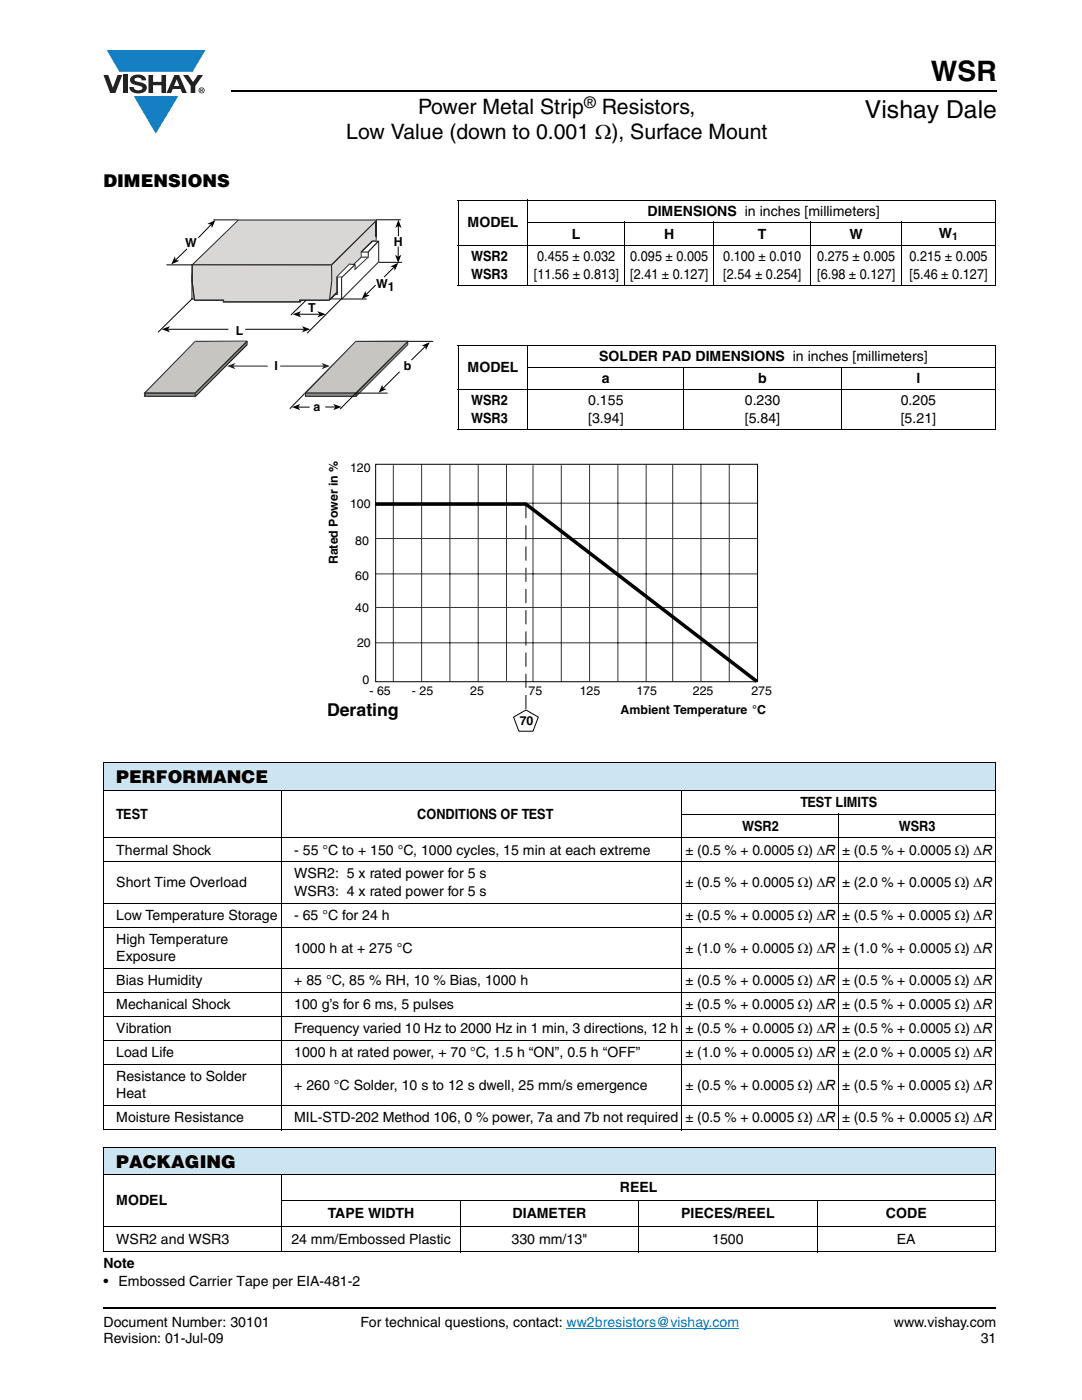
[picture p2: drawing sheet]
<svg xmlns="http://www.w3.org/2000/svg" width="216mm" height="279mm" viewBox="0 0 216 279" stroke-linecap="round" stroke-linejoin="round" font-family="sans-serif">
<path d="M46.1 18.2h152.8M20.6 261h178.2" fill="none" stroke="#000" stroke-width=".36"/>
<path d="M20.5 260.8h.1v.4h-.1z" fill="#000"/>
<path d="M113.1 265.1h34.4" fill="none" stroke="#007ec4" stroke-width=".2"/>
<path d="M20.6 10h20.4v16.7h-20.4z" fill="#fff"/>
<g fill="#147fc3">
<path d="M21.3 10h19.7l-2.6 4.4h-3.8h-10.8z"/>
<path d="M26.7 19.2h8.9l-4.5 7.5z"/>
</g>
<g fill="#231f20">
<path d="M20.6 15h1l.9 2.5 1-2.5h.9l-1.4 3.6h-1z"/>
<path d="M24.6 15h.9v3.6h-.9z"/>
<path d="M26.3 15.3a2.1 2.1 0 0 1 2.8 .3l.1 .4h-.9a.79 .79 0 0 0-.7-.5 .79 .79 0 0 0-.8 .4l.3 .3 1 .2a1.08 1.08 0 0 1 1.2 1.1 1.08 1.08 0 0 1-1.1 1.1 1.73 1.73 0 0 1-2.4-1.2h.9a.96 .96 0 0 0 .8 .6 .96 .96 0 0 0 .9-.4 1.31 1.31 0 0 0-1.2-.6 1.03 1.03 0 0 1-1.1-.6 1.03 1.03 0 0 1 .2-1.1z"/>
<path d="M29.6 15h.9v1.3h1.7v-1.3h.9v3.6h-.9v-1.6h-1.7v1.6h-.9z"/>
<path d="M36.5 15h1.1l.9 1.4 1-1.4h1l-1.5 2.2v1.4h-.9v-1.4z"/>
<path d="M35.3 15.8l.5 1.4h-1.1zM34.8 15l-1.6 3.6h1l.3-.8h1.5l.3 .8h1l-1.6-3.6z"/>
<path d="M39.8 18a.46 .46 0 0 1 .9 0 .46 .46 0 0 1-.9 0zM39.6 18a.6 .6 0 0 0 1.2 0 .6 .6 0 0 0-1.2 0z"/>
<path d="M40.1 17.8h.2v.2h-.2zM40 17.7v.7h.1v-.3l.4 .3-.2-.3 .2-.2-.1-.2z"/>
</g>
<g fill="none" stroke="#000" stroke-width=".2">
<path d="M91.4 39.9h107.3M105.3 39.9v17.1M91.4 49h107.3M91.4 57h107.3M91.5 40v16.9M105.2 44.3h93.5M124.7 44.3v12.7M142.4 44.3v12.7M161.8 44.3v12.7M179.9 44.3v12.7M198.6 40v16.9M91.4 69h107.3"/>
<path d="M91.4 77.8h107.3M91.5 69v16.6M105.2 73.4h93.5M105.3 68.9v16.9M136.5 73.3v12.5M167.9 73.3v12.5M198.6 69v16.6M91.4 85.7h107.3"/>
</g>
<path d="M28.6 43.8h57.8v38.7h-57.8z" fill="#fff"/>
<path d="M38.3 52.8h27.9l8.9-8.8v3.3l-.1 .8h-.7l-2.2 2.2v1l-1.6 1.4h.3h-1.1l-2.5 2.5v3.1l-1.5 1.6h-5.8v.3h-15.3v-.3h-5.8l-.5-3.8z" fill-rule="evenodd" fill="#d9d7d5"/>
<g fill="#232621">
<path d="M38.3 52.7h27.9l.1 .2h-28z"/>
<path d="M66.1 52.7l9-8.8 .1 .1h-.2l.2 .1-8.9 8.8z"/>
</g>
<path d="M75.1 44v3.3" fill="none" stroke="#232621" stroke-width=".21"/>
<g fill="#232621">
<path d="M75 47.3h.2l-.1 .8-.1 .1 .1-.1v.1l-.2-.1z"/>
<path d="M74.3 48h.7v.2h-.7z"/>
<path d="M72 50.2l2.3-2.2 .1 .2-2.3 2.2z"/>
<path d="M72 50.3h.1v1.1l-.1-.1z"/>
<path d="M70.5 52.6v.2v-.1l1.5-1.4 .1 .1-1.5 1.4z"/>
<path d="M70.5 52.6l.3 .1v.2v-.2v.2l-.3-.1z"/>
<path d="M69.6 52.6l1.2 .1v.2l-1.1-.1z"/>
<path d="M69.6 52.7l.1 .1-2.4 2.4h-.2z"/>
<path d="M67.1 55.2h.2l-.1 3.2-.1-.1z"/>
<path d="M67.1 58.3l.1 .1-1.5 1.6-.1-.2z"/>
<path d="M59.7 59.8h6v.2h-5.8v-.1z"/>
<path d="M59.7 59.9h.2v.5v-.2l.1 .2h-.1v-.3l-.1 .2z"/>
<path d="M44.5 60.2l15.4-.1v.3h-15.3l-.1-.2v.2z"/>
<path d="M44.5 59.9l.1 .1v-.2h.1h-.1l.1 .4h-.2z"/>
<path d="M38.8 59.8h5.8v.2h-5.8l-.1-.1v.1v-.1h.2z"/>
<path d="M38.2 56.1h.3l.4 3.8h-.2z"/>
<path d="M38.2 52.7l.1 .2 .2-.1v3.3h-.3z"/>
</g>
<path d="M38.4 52.8l9.2-8.9h27.5l-8.9 8.9z" fill-rule="evenodd" fill="#d9d7d5"/>
<g fill="#232621">
<path d="M38.4 52.7h27.8l.1 .2h-27.9z"/>
<path d="M66.1 52.7l9-8.8v.1v-.2l.1 .2-8.9 8.9z"/>
<path d="M47.5 43.9l27.6-.1v.2h-27.5z"/>
<path d="M38.3 52.7l9.2-8.8 .1 .1-9.1 8.9-.1-.2v.2z"/>
<path d="M38.8 59.8l5.8 .1h-.1l.1 .1h-5.8z"/>
<path d="M44.5 59.9h.1v.5h-.1h.1l-.1-.1z"/>
<path d="M44.6 60.1h15.3l-.2 .2 .2 .1h-15.3z"/>
<path d="M59.7 59.8h.2v.2v-.1v.4h-.2v-.4l.2-.1z"/>
<path d="M59.9 59.8h5.8l.1 .2h-5.9z"/>
<path d="M67.2 58.2l.2 .2-1.6 1.6-.2-.2z"/>
<path d="M67.3 55.2h1h-.2v.2h-.8z"/>
<path d="M68.1 55.2h.2v4.5l-.2 .1h.2h-.2v-.2v.1z"/>
<path d="M66 59.6h2.1v.2h-2.1z"/>
<path d="M66.8 58.7l.1 .2-.8 .9-.2-.2z"/>
<path d="M66.9 58.7h.4h-.1h.2v.2v-.2l-.1 .2h-.4z"/>
<path d="M67.2 55.2h.1v.2l.1-.2v3.5h-.2v-3.5h.1z"/>
<path d="M68.1 55.3l2.7-2.6 .2 .2-.2-.2 .1-.1 .1 .3h-.2h.1l-2.6 2.5z"/>
<path d="M70.8 52.9h.2v.9l-.2-.1 .1 .1-.1 .2v-.2h.1h-.1z"/>
<path d="M70.8 53.7l2.6-2.4h.2l-2.7 2.5z"/>
<path d="M73.4 50.2l.2 .1v1h-.2z"/>
<path d="M75.5 48l.2 .1h-.2l.1 .1-2.1 2.1-.1-.1z"/>
<path d="M75.5 48.1h.2l-.1 4.3-.1-.1z"/>
<path d="M75.5 52.2l.1 .2-7.3 7.4-.2-.1h.2l-.2-.1z"/>
<path d="M68.1 55.3l.2 .1v4.3h-.2z"/>
</g>
<path d="M66.2 52.9v3.1" fill="none" stroke="#232621" stroke-width=".25"/>
<path d="M66.1 56h.2l-.5 3.9h-.2z" fill="#232621"/>
<path d="M38.3 52.8v3.3" fill="none" stroke="#232621" stroke-width=".25"/>
<path d="M38.2 56.1h.2l.5 3.8h-.2z" fill="#232621"/>
<path d="M60.3 59.9l-.4 .4" fill="none" stroke="#232621" stroke-width=".2"/>
<g fill="#232621">
<path d="M38.2 54.8h.2l-.1 5h-.1h.1l-.1-.1z"/>
<path d="M38.3 59.6h.5v.2h-.5z"/>
</g>
<path d="M60.9 78.5h10.1v.7h-10.1z" fill="#918d8b"/>
<g fill="#232621">
<path d="M60.9 78.3h10.1l.2 .2-.2-.2h.2v.2h-10.3z"/>
<path d="M71 78.5h.2v.7h-.2h.2h-.2v-.2v.2z"/>
<path d="M60.9 79h10.1v.2h-10.2h.3z"/>
<path d="M60.8 78.3l.1 .2h.2v.7h-.3z"/>
</g>
<path d="M71 78.4l10.4-10.3v.7l-10.4 10.4z" fill-rule="evenodd" fill="#918d8b"/>
<g fill="#232621">
<path d="M81.3 68.8h.2l-10.4 10.4-.1-.1 10.3-10.4z"/>
<path d="M81.3 68.1h.2v.7h-.2z"/>
<path d="M71 78.3l10.3-10.3 .2 .1-10.4 10.4 .1-.1z"/>
<path d="M71 78.4h.2v.8l-.2-.1 .1 .1h-.1z"/>
</g>
<path d="M71 68.1h10.4l-10.4 10.4h-10z" fill-rule="evenodd" fill="#c6c5c2"/>
<g fill="#232621">
<path d="M71 78.3l10.3-10.3 .2 .1-10.3 10.4h-.2z"/>
<path d="M60.8 78.3l.3 .2-.1-.2h10v.2h-10l-.2-.2 .2 .2h-.3z"/>
<path d="M71 68v.2l.1-.1-10 10.4-.3-.2z"/>
<path d="M71 68h10.4l.1 .1-.2-.1 .1 .2h-10.4z"/>
</g>
<path d="M62.5 80.8h2v.8h-2z" fill="#fff"/>
<path d="M62.5 80.8h2v.8h-2z" fill="none" stroke="#fff" stroke-width=".2"/>
<g fill="#232621">
<path d="M49.2 68.7l.2 .1-10.4 10.4v-.2l-.1 .1z"/>
<path d="M28.6 79.2l.2-.1 .2 .1-.1-.2h10.1v.2h-10.1l-.1-.1 .1 .1z"/>
<path d="M38.9 68.7l.1 .2-10 10.3-.2-.1z"/>
<path d="M39 68.7h10.3l.1 .1-.2-.1 .1 .2h-10.3z"/>
</g>
<path d="M28.9 78.4h10.1v.8h-10.1z" fill="#918d8b"/>
<g fill="#232621">
<path d="M28.9 78.3l10.1 .1h-.1l.1 .1h-10.1z"/>
<path d="M38.9 78.4h.1v.8v-.2l-.1 .2z"/>
<path d="M28.9 79h10.1v.2h-10.2h.3z"/>
<path d="M28.8 78.3h.1v.2l.2-.1v.8h-.3v-.8l.1-.1z"/>
</g>
<path d="M39 78.4l10.3-10.3v.7l-10.3 10.4z" fill-rule="evenodd" fill="#918d8b"/>
<g fill="#232621">
<path d="M49.2 68.7l.2 .1-10.4 10.4-.1-.1z"/>
<path d="M49.2 68l.2 .1v.7h-.2v-.7h.2z"/>
<path d="M49.2 68l.2 .1-10.4 10.4-.1-.1z"/>
<path d="M38.9 78.4h.1v.8l-.1-.1 .1 .1h-.1z"/>
</g>
<path d="M39 68.1h10.3l-10.3 10.3h-10.1z" fill-rule="evenodd" fill="#c6c5c2"/>
<g fill="#232621">
<path d="M49.2 68l.2 .1-10.4 10.4-.1-.2z"/>
<path d="M28.6 78.5l.2-.2 .2 .2-.1-.2h10.1v.2h-10.1l-.1-.2 .1 .2z"/>
<path d="M38.9 68l.1 .2-10 10.3-.2-.2z"/>
<path d="M39 68h10.3l.1 .1-.2-.1 .1 .1-10.3 .1z"/>
</g>
<path d="M46.6 73.1h18" fill="none" stroke="#232621" stroke-width=".2"/>
<g fill="#232621">
<path d="M45.3 73.1l1.7-.7-.4 .7 .4 .6z" fill-rule="evenodd"/>
<path d="M64.2 72.4l1.6 .7-1.6 .6 .4-.6z" fill-rule="evenodd"/>
</g>
<path d="M53.5 72.2h2.3v1.6h-2.3z" fill="#fff"/>
<path d="M53.5 72.2h2.3v1.6h-2.3z" fill="none" stroke="#fff" stroke-width=".2"/>
<path d="M45.7 65.4h2.7v.7h-2.7z" fill="#fff"/>
<path d="M45.7 65.4h2.7v.7h-2.7z" fill="none" stroke="#fff" stroke-width=".2"/>
<path d="M60.3 62.3h2.6v.8h-2.6z" fill="#fff"/>
<path d="M60.3 62.3h2.6v.8h-2.6z" fill="none" stroke="#fff" stroke-width=".2"/>
<path d="M78.8 46.8h1.2v2.4h-1.2z" fill="#fff"/>
<path d="M78.8 46.8h1.2v2.4h-1.2z" fill="none" stroke="#fff" stroke-width=".2"/>
<path d="M74.7 55h3.2v1.9h-3.2z" fill="#fff"/>
<path d="M74.7 55h3.2v1.9h-3.2z" fill="none" stroke="#fff" stroke-width=".2"/>
<path d="M37.8 47.4h2v1.9h-2z" fill="#fff"/>
<path d="M37.8 47.4h2v1.9h-2z" fill="none" stroke="#fff" stroke-width=".2"/>
<path d="M33.8 55.4h.7v1.9h-.7z" fill="#fff"/>
<path d="M33.8 55.4h.7v1.9h-.7z" fill="none" stroke="#fff" stroke-width=".2"/>
<g fill="#232621">
<path d="M74.3 48h1.2v.2v-.2h.2l-.2 .2-.1-.1 .1 .1h-1.2z"/>
<path d="M75.4 48.1l.1 .1-2 2.2v-.2z"/>
<path d="M72 50.2l.1 .1v-.1h1.4v.2h-1.4z"/>
<path d="M74.2 48l.2 .2-2.3 2.1-.1-.1z"/>
<path d="M72.1 51.2h1.4v.2h-1.4z"/>
</g>
<g fill="none" stroke="#000" stroke-width=".2">
<path d="M33.2 52.9h5.2M37.3 49.7l-2.3 2.2M38.4 59.5l-6.9 6.8M42.1 44.8l-2.5 2.7M42.6 43.9h4.9M61.1 59.9l-3.1 3M73.2 59.7h-5.1l-6.8 6.8M75 56.9l-1.9 1.9M75.1 43.9h4.9M75.6 52.4h4.6M78.6 53.3l-2 2M79.5 49.2v2"/>
<path d="M79.5 45.1v2M33.5 65.7h12.1M48.9 65.7h11.8M59.7 62.7h4.1M60.8 78.5l-3 3.1M77.3 78.5h-6.3l-3.1 3.2M79.7 74.2l-3.3 3.3M81.4 68.1h5M84.9 69.1l-2.8 2.8M59.5 81.3h2.3M64.9 81.2h2"/>
</g>
<g fill="#000">
<path d="M34.9 51.2l.1 .7 .8 .1-1.6 .8z" fill-rule="evenodd"/>
<path d="M41.4 44.7l1.6-.8-.7 1.6-.2-.7z" fill-rule="evenodd"/>
<path d="M72.9 58.1l.2 .7 .7 .1-1.6 .8z" fill-rule="evenodd"/>
<path d="M77.9 53.2l1.6-.8-.7 1.6-.2-.7z" fill-rule="evenodd"/>
<path d="M78.8 50.8l.7 .4 .6-.4-.6 1.7z" fill-rule="evenodd"/>
<path d="M79.5 43.8l.6 1.7-.6-.4-.6 .4z" fill-rule="evenodd"/>
<path d="M32.3 65.7l1.6-.6-.4 .6 .4 .6z" fill-rule="evenodd"/>
<path d="M58.4 62.7l1.7-.6-.4 .6 .4 .6z" fill-rule="evenodd"/>
<path d="M60.3 65.1l1.6 .6-1.6 .6 .4-.6z" fill-rule="evenodd"/>
<path d="M63.3 62.1l1.7 .6-1.7 .6 .5-.6z" fill-rule="evenodd"/>
<path d="M76.3 76.8l.1 .7 .7 .2-1.6 .7z" fill-rule="evenodd"/>
<path d="M84.1 69l1.6-.7-.7 1.6-.1-.8z" fill-rule="evenodd"/>
<path d="M58.3 81.3l1.6-.7-.4 .7 .4 .6z" fill-rule="evenodd"/>
<path d="M66.5 80.6l1.6 .6-1.6 .6 .4-.6z" fill-rule="evenodd"/>
</g>
<g fill="#cce5f3">
<path d="M20.6 152.2h178v5.5h-178z"/>
<path d="M20.6 229h178v5.5h-178z"/>
</g>
<g fill="none" stroke="#000" stroke-width=".2">
<path d="M20.6 152.2h178.1M20.6 157.7h178.1M20.6 152.3v73.1M56.2 157.6v68M136.1 157.6v68M198.6 152.3v73.1M20.6 167.2h178.1M20.6 172h178.1M136 162.5h62.7M167.4 162.4v63.2M20.6 180.3h178.1M20.6 185.1h178.1"/>
<path d="M20.6 193.4h178.1M20.6 198.1h178.1M20.6 202.9h178.1M20.6 207.6h178.1M20.6 212.4h178.1M20.6 220.7h178.1M20.6 225.4h178.1M20.6 229h178.1M20.6 234.5h178.1M20.6 229.1v20.6M56.2 239.6h142.5M56.2 234.4v15.5"/>
<path d="M91.8 239.5v10.4M127.4 239.5v10.4M163 239.5v10.4M198.6 229.1v20.6M20.6 244.7h178.1M20.6 249.8h178.1"/>
</g>
<path d="M65.3 91.9h88.8v54.1h-88.8z" fill="#fff"/>
<g fill="none" stroke="#333" stroke-width=".2">
<path d="M78.5 92.8v43.2M84.1 92.7v43.3M89.8 92.8v43.3M95.4 92.8v43.3M101.1 92.8v43.1M106.4 92.8v43.3M112 92.8v43.3M117.6 92.8v43.2M123.3 92.8v43.2M128.9 92.8v43.2M134.2 92.8v43.2M139.9 92.7v43.3"/>
<path d="M145.5 92.7v43.3M75 114.5h76.2M75 107.5h76.1M75.3 100.4h75.9M75 128.3h76.2M75 121.2h76.1"/>
</g>
<path d="M75 92.7h76.2v43.4h-76.2zM102.5 143.1l2.4-1.4 2.5 1.4-1 2.8h-2.9z" fill="none" stroke="#000" stroke-width=".2"/>
<path d="M74.9 100.6h30.2M104.9 100.6l46.1 35.4" fill="none" stroke="#000" stroke-width=".71" stroke-linecap="butt"/>
<path d="M104.9 103.9v1.1M104.9 108.9v.7M104.9 113.5v1M104.9 118.4v.7M104.9 123v.7M104.9 132.5v.7M104.9 137.1v.7" fill="none" stroke="#fff" stroke-width=".35"/>
<path d="M104.9 100.6v41.1" fill="none" stroke="#000" stroke-width=".2" stroke-dasharray="2.8 1.4" stroke-linecap="butt"/>
<text font-size="5.6" x="185.8" y="16.1">WSR</text>
<text font-size="4.9" x="172.6" y="23.6">Vishay Dale</text>
<g font-size="4.2">
<text x="83.4" y="22.8">Power Metal Strip</text>
<text x="120.1" y="22.8">Resistors,</text>
<text x="69.1" y="27.7">Low Value (down to 0.001 Ω), Surface Mount</text>
</g>
<g font-size="3.5">
<text x="20.6" y="37.3">DIMENSIONS</text>
<text x="65.3" y="142.9">Derating</text>
<text x="23.2" y="156.3">PERFORMANCE</text>
<text x="23.2" y="233.1">PACKAGING</text>
</g>
<text font-size="3.2" x="116.6" y="21.5">®</text>
<g font-size="2.8">
<text x="93.3" y="45.4">MODEL</text>
<text x="114.1" y="47.6">L</text>
<text x="129.2" y="43.1">DIMENSIONS in inches [millimeters]</text>
<text x="132.5" y="47.6">H</text>
<text x="151.2" y="47.6">T</text>
<text x="169.5" y="47.6">W</text>
<text x="187.3" y="47.5">W</text>
<text x="94" y="52.1">WSR2</text>
<text x="107.2" y="52.1">0.455 ± 0.032</text>
<text x="125.8" y="52.1">0.095 ± 0.005</text>
<text x="144.3" y="52.1">0.100 ± 0.010</text>
<text x="163.1" y="52.1">0.275 ± 0.005</text>
<text x="181.5" y="52.1">0.215 ± 0.005</text>
<text x="94" y="55.7">WSR3</text>
<text x="106.5" y="55.7">[11.56 ± 0.813]</text>
<text x="125.8" y="55.7">[2.41 ± 0.127]</text>
<text x="144.3" y="55.7">[2.54 ± 0.254]</text>
<text x="163.1" y="55.7">[6.98 ± 0.127]</text>
<text x="181.5" y="55.7">[5.46 ± 0.127]</text>
<text x="93.3" y="74.3">MODEL</text>
<text x="119.6" y="72.1">SOLDER PAD DIMENSIONS in inches [millimeters]</text>
<text x="120.1" y="76.5">a</text>
<text x="151.3" y="76.5">b</text>
<text x="182.9" y="76.5">l</text>
<text x="94" y="80.9">WSR2</text>
<text x="117.4" y="80.9">0.155</text>
<text x="148.6" y="80.9">0.230</text>
<text x="179.7" y="80.9">0.205</text>
<text x="94" y="84.4">WSR3</text>
<text x="117.4" y="84.4">[3.94]</text>
<text x="148.6" y="84.4">[5.84]</text>
<text x="179.7" y="84.4">[5.21]</text>
<text x="159.7" y="161">TEST LIMITS</text>
<text x="23.2" y="163.4">TEST</text>
<text x="83.3" y="163.4">CONDITIONS OF TEST</text>
<text x="148.1" y="165.8">WSR2</text>
<text x="179.3" y="165.8">WSR3</text>
<text x="23.2" y="170.5">Thermal Shock</text>
<text x="58.7" y="170.5">- 55 °C to + 150 °C, 1000 cycles, 15 min at each extreme</text>
<text x="136.8" y="170.5">± (0.5 % + 0.0005 Ω) ΔR</text>
<text x="168.1" y="170.5">± (0.5 % + 0.0005 Ω) ΔR</text>
<text x="23.2" y="177.1">Short Time Overload</text>
<text x="58.7" y="175.3">WSR2: 5 x rated power for 5 s</text>
<text x="58.7" y="178.8">WSR3: 4 x rated power for 5 s</text>
<text x="136.8" y="177.1">± (0.5 % + 0.0005 Ω) ΔR</text>
<text x="168.1" y="177.1">± (2.0 % + 0.0005 Ω) ΔR</text>
<text x="23.2" y="183.6">Low Temperature Storage</text>
<text x="58.7" y="183.6">- 65 °C for 24 h</text>
<text x="136.8" y="183.6">± (0.5 % + 0.0005 Ω) ΔR</text>
<text x="168.1" y="183.6">± (0.5 % + 0.0005 Ω) ΔR</text>
<text x="23.2" y="188.4">High Temperature</text>
<text x="23.2" y="191.9">Exposure</text>
<text x="58.7" y="190.1">1000 h at + 275 °C</text>
<text x="136.8" y="190.1">± (1.0 % + 0.0005 Ω) ΔR</text>
<text x="168.1" y="190.1">± (1.0 % + 0.0005 Ω) ΔR</text>
<text x="23.2" y="196.6">Bias Humidity</text>
<text x="58.7" y="196.6">+ 85 °C, 85 % RH, 10 % Bias, 1000 h</text>
<text x="136.8" y="196.6">± (0.5 % + 0.0005 Ω) ΔR</text>
<text x="168.1" y="196.6">± (0.5 % + 0.0005 Ω) ΔR</text>
<text x="23.2" y="201.4">Mechanical Shock</text>
<text x="58.7" y="201.4">100 g’s for 6 ms, 5 pulses</text>
<text x="136.8" y="201.4">± (0.5 % + 0.0005 Ω) ΔR</text>
<text x="168.1" y="201.4">± (0.5 % + 0.0005 Ω) ΔR</text>
<text x="23.2" y="206.2">Vibration</text>
<text x="58.7" y="206.2">Frequency varied 10 Hz to 2000 Hz in 1 min, 3 directions, 12 h</text>
<text x="136.8" y="206.2">± (0.5 % + 0.0005 Ω) ΔR</text>
<text x="168.1" y="206.2">± (0.5 % + 0.0005 Ω) ΔR</text>
<text x="23.2" y="210.9">Load Life</text>
<text x="23.2" y="215.7">Resistance to Solder</text>
<text x="58.7" y="210.9">1000 h at rated power, + 70 °C, 1.5 h “ON”, 0.5 h “OFF”</text>
<text x="136.8" y="210.9">± (1.0 % + 0.0005 Ω) ΔR</text>
<text x="168.1" y="210.9">± (2.0 % + 0.0005 Ω) ΔR</text>
<text x="23.2" y="219.2">Heat</text>
<text x="58.7" y="217.5">+ 260 °C Solder, 10 s to 12 s dwell, 25 mm/s emergence</text>
<text x="136.8" y="217.5">± (0.5 % + 0.0005 Ω) ΔR</text>
<text x="168.1" y="217.5">± (0.5 % + 0.0005 Ω) ΔR</text>
<text x="23.2" y="224">Moisture Resistance</text>
<text x="58.7" y="224">MIL-STD-202 Method 106, 0 % power, 7a and 7b not required</text>
<text x="136.8" y="224">± (0.5 % + 0.0005 Ω) ΔR</text>
<text x="168.1" y="224">± (0.5 % + 0.0005 Ω) ΔR</text>
<text x="123.7" y="238">REEL</text>
<text x="23.2" y="240.5">MODEL</text>
<text x="65.4" y="243.1">TAPE WIDTH</text>
<text x="102.3" y="243.1">DIAMETER</text>
<text x="135.9" y="243.1">PIECES/REEL</text>
<text x="176.8" y="243.1">CODE</text>
<text x="23.2" y="248.2">WSR2 and WSR3</text>
<text x="58.1" y="248.2">24 mm/Embossed Plastic</text>
<text x="102.1" y="248.2">330 mm/13&quot;</text>
<text x="142.1" y="248.2">1500</text>
<text x="179" y="248.2">EA</text>
<text x="20.6" y="253.1">Note</text>
<text x="20.6" y="256.6">•</text>
<text x="23.6" y="256.6">Embossed Carrier Tape per EIA-481-2</text>
<text x="20.6" y="268.1">Revision: 01-Jul-09</text>
<text x="20.6" y="264.9">Document Number: 30101</text>
<text x="72" y="264.9">For technical questions, contact: ww2bresistors@vishay.com</text>
<text x="178.4" y="264.9">www.vishay.com</text>
<text x="195.7" y="268.1">31</text>
</g>
<g font-size="2.5">
<text x="36.9" y="49.4">W</text>
<text x="78.6" y="49.1">H</text>
<text x="75.1" y="57.4">W</text>
<text x="77.4" y="58.1">1</text>
<text x="61.5" y="62.3">T</text>
<text x="47" y="66.8">L</text>
<text x="54.8" y="73.8">I</text>
<text x="80.5" y="73.8">b</text>
<text x="62.6" y="81.9">a</text>
<text x="69.8" y="94.2">120</text>
<text x="69.8" y="101.3">100</text>
<text x="67.4" y="112.6" transform="rotate(-90 67.4 112.6)">Rated Power in %</text>
<text x="70.9" y="108.7">80</text>
<text x="70.9" y="115.8">60</text>
<text x="70.9" y="122.1">40</text>
<text x="71.3" y="129.2">20</text>
<text x="72.3" y="136.6">0</text>
<text x="73.7" y="138.7">- 65</text>
<text x="82.2" y="138.7">- 25</text>
<text x="93.8" y="138.7">25</text>
<text x="105.5" y="138.7">75</text>
<text x="115.7" y="138.7">125</text>
<text x="123.8" y="142.6">Ambient Temperature °C</text>
<text x="127" y="138.7">175</text>
<text x="138.2" y="138.7">225</text>
<text x="149.9" y="138.7">275</text>
<text x="103.7" y="144.7">70</text>
</g>
<text font-size="2.1" x="190" y="48">1</text>
</svg>
